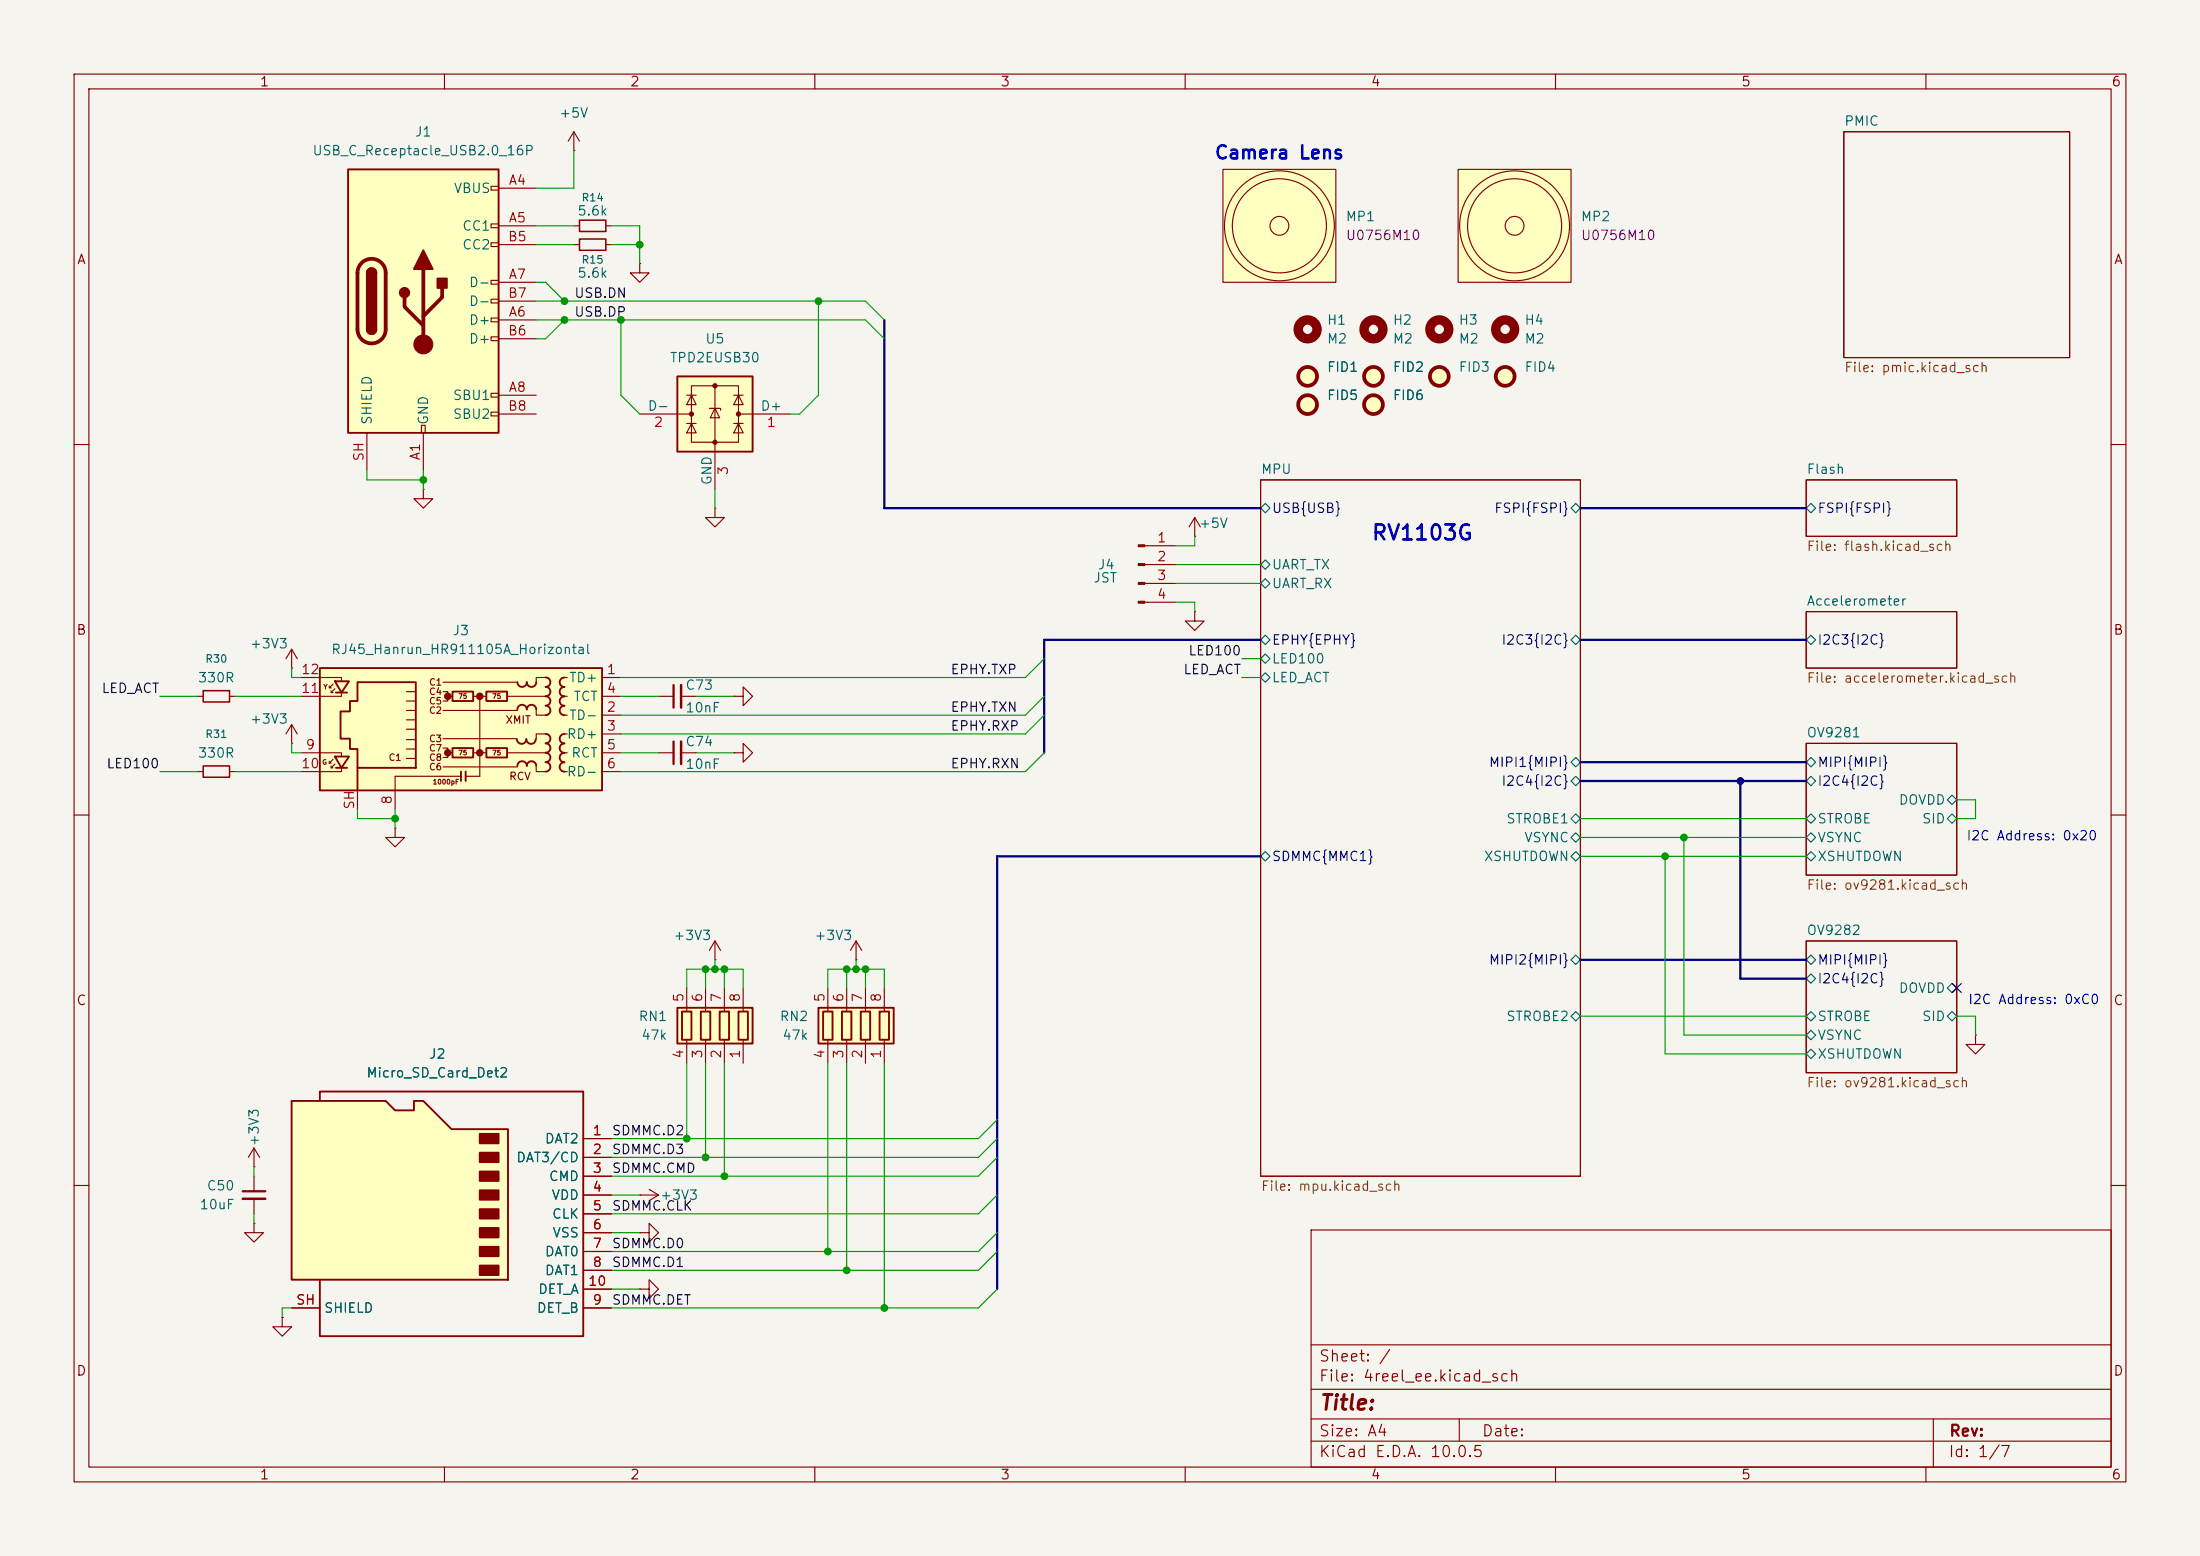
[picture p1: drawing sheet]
<svg xmlns="http://www.w3.org/2000/svg" width="297mm" height="210mm" viewBox="0 0 297 210" stroke-linecap="round" stroke-linejoin="round" font-family="sans-serif">
<path d="M0 0h297v210h-297z" fill="#f5f4ef" stroke="#f5f4ef" stroke-width=".14"/>
<g fill="none" stroke="#840000" stroke-width=".15">
<path d="M10 10h277v190h-277zM12 12h273v186h-273zM60 10v2M110 10v2M160 10v2M210 10v2M248.9 17.8h30.5v30.5h-30.5zM260 10v2M10 60h2M170.2 64.8h43.2v94h-43.2zM243.8 64.8h20.4v7.6h-20.4zM285 60h2"/>
<path d="M243.8 82.6h20.4v7.6h-20.4zM10 110h2M243.8 100.3h20.4v17.8h-20.4zM285 110h2M243.8 127h20.4v17.8h-20.4zM34.3 157.5h.1M34.3 154.9l-.8 1.3M34.3 154.9l.8 1.3M34.3 154.9v2.6M10 160h2M177 166h108v32h-108zM285 160h2"/>
<path d="M60 198v2M110 198v2M160 198v2M177 194.5h108M177 191.5h108M177 187.5h108M177 181.5h108M197 191.5v3M210 198v2M260 198v2M261 191.5v6.5"/>
</g>
<g fill="none" stroke="#006464" stroke-width=".15">
<path d="M170.2 68.6l.6-.7 .6 .7-.6 .6zM170.2 78.7l.6-.6 .6 .6-.6 .7zM170.2 76.2l.6-.6 .6 .6-.6 .6zM212.1 68.6l.6-.7 .7 .7-.7 .6zM243.8 68.6l.7-.7 .6 .7-.6 .6zM170.2 86.4l.6-.7 .6 .7-.6 .6zM170.2 88.9l.6-.6 .6 .6-.6 .6zM170.2 91.4l.6-.6 .6 .6-.6 .7zM212.1 86.4l.6-.7 .7 .7-.7 .6zM243.8 86.4l.7-.7 .6 .7-.6 .6zM170.2 115.6l.6-.7 .6 .7-.6 .6zM212.1 102.9l.6-.7 .7 .7-.7 .6z"/>
<path d="M212.1 105.4l.6-.6 .7 .6-.7 .6zM212.1 113l.6-.6 .7 .6-.7 .7zM212.1 110.5l.6-.6 .7 .6-.7 .6zM212.1 115.6l.6-.7 .7 .7-.7 .6zM243.8 102.9l.7-.7 .6 .7-.6 .6zM243.8 110.5l.7-.6 .6 .6-.6 .6zM243.8 113l.7-.6 .6 .6-.6 .7zM243.8 115.6l.7-.7 .6 .7-.6 .6zM243.8 105.4l.7-.6 .6 .6-.6 .6zM262.9 110.5l.6-.6 .7 .6-.7 .6zM262.9 108l.6-.7 .7 .7-.7 .6zM212.1 129.5l.6-.6 .7 .6-.7 .7z"/>
<path d="M212.1 137.2l.6-.7 .7 .7-.7 .6zM243.8 129.5l.7-.6 .6 .6-.6 .7zM243.8 137.2l.7-.7 .6 .7-.6 .6zM243.8 139.7l.7-.6 .6 .6-.6 .6zM243.8 132.1l.7-.7 .6 .7-.6 .6zM262.9 137.2l.6-.7 .7 .7-.7 .6zM262.9 133.4l.6-.7 .7 .7-.7 .6zM244.5 141.6l.6 .6-.6 .7-.7-.7z"/>
</g>
<path d="M91.4 50.8h10.2v10.2h-10.2z" fill="#ffffc2"/>
<path d="M91.4 50.8h10.2v10.2h-10.2z" fill="none" stroke="#840000" stroke-width=".25"/>
<g fill="none" stroke="#840000" stroke-width=".15">
<path d="M86.4 55.9h6.9M92.7 53.3h1.3M92.7 57.2h1.3M93.3 52.1h6.4v7.6h-6.4zM93.3 53.3l.7 1.3h-1.3zM93.3 57.2l.7 1.2h-1.3zM95.8 55.1h1.5v.3M96.5 55.1l.7 1.3h-1.3zM96.5 52.1v13.9M99.1 53.3h1.2M99.1 57.2h1.2M99.7 53.3l.6 1.3h-1.2z"/>
<path d="M99.7 57.2l.6 1.2h-1.2zM99.7 55.9h7"/>
</g>
<g fill="#840000" stroke="#840000" stroke-width=".15">
<circle cx="99.7" cy="55.9" r=".28"/>
<circle cx="96.5" cy="52.1" r=".28"/>
<circle cx="96.5" cy="59.7" r=".28"/>
<circle cx="93.3" cy="55.9" r=".28"/>
</g>
<path d="M47 22.9h20.3v35.5h-20.3z" fill="#ffffc2"/>
<g fill="none" stroke="#840000" stroke-width=".15">
<path d="M66.3 25.1h1v.6h-1zM66.3 30.2h1v.5h-1zM66.3 32.8h1v.5h-1zM66.3 37.8h1v.6h-1zM67.3 25.4h5.1M67.3 30.5h5.1M67.3 38.1h5.1M67.3 33h5.1M49.5 58.4v5.1M56.9 57.4h.5v1h-.5zM57.1 58.4v5.1M66.3 40.4h1v.5h-1z"/>
<path d="M66.3 42.9h1v.5h-1zM66.3 45.5h1v.5h-1zM66.3 53.1h1v.5h-1zM66.3 55.6h1v.5h-1zM67.3 43.2h5.1M67.3 53.3h5.1M67.3 45.7h5.1M67.3 40.6h5.1M67.3 55.9h5.1M34.3 158.8v2M34.3 165.1v1.3h1.3l-1.3 1.2-1.3-1.2h1.3M34.3 165.1h.1"/>
<path d="M34.3 161.8v2"/>
</g>
<path d="M47 22.9h20.3v35.5h-20.3zM49.5 36.8a.64 .64 0 0 1 .7-.6 .64 .64 0 0 1 .6 .6M49.5 44.5a.64 .64 0 0 0 .7 .6 .64 .64 0 0 0 .6-.6" fill="none" stroke="#840000" stroke-width=".25"/>
<path d="M48.8 35.5a1.9 1.9 0 0 1 2.1-.4 1.9 1.9 0 0 1 1.2 1.7v7.7a1.91 1.91 0 0 1-1.9 1.8 1.91 1.91 0 0 1-1.9-1.8v-7.7a1.9 1.9 0 0 1 .5-1.3zM57.1 36.3v10.2M59.7 38.9v1.2l-2.6 2.6M54.6 40.1v1.3l2.5 2.5" fill="none" stroke="#840000" stroke-width=".51"/>
<g fill="#840000" stroke="#840000" stroke-width=".25">
<path d="M49.5 36.8h1.3v7.7h-1.3z"/>
<path d="M49.7 36.4a.64 .64 0 0 1 .7-.2 .64 .64 0 0 1 .4 .6h-1.3z"/>
<path d="M49.5 44.5h1.3a.64 .64 0 0 1-.6 .6 .64 .64 0 0 1-.7-.6z"/>
<path d="M57.1 33.8l1.3 2.5h-2.5z"/>
<path d="M59.1 37.6h1.2v1.3h-1.2z"/>
<circle cx="54.6" cy="39.5" r=".63"/>
</g>
<circle cx="57.1" cy="46.5" r="1.27" fill="#840000" stroke="#840000" stroke-width=".15"/>
<path d="M32.8 160.8h3" fill="none" stroke="#840000" stroke-width=".3"/>
<path d="M32.8 161.8h3" fill="none" stroke="#840000" stroke-width=".33"/>
<path d="M91.4 136h10.2v4.8h-10.2z" fill="#ffffc2"/>
<path d="M91.4 136h10.2v4.8h-10.2zM92.1 136.5h1.2v3.8h-1.2zM94.6 136.5h1.3v3.8h-1.3zM97.2 136.5h1.2v3.8h-1.2zM99.7 136.5h1.3v3.8h-1.3z" fill="none" stroke="#840000" stroke-width=".25"/>
<path d="M92.7 133.4v3.1M95.2 133.4v3.1M97.8 133.4v3.1M100.3 133.4v3.1M92.7 140.3v3.2M95.2 140.3v3.2M97.8 140.3v3.2M100.3 140.3v3.2" fill="none" stroke="#840000" stroke-width=".15"/>
<circle cx="176.5" cy="44.4" r="1.27" fill="none" stroke="#840000" stroke-width="1.3"/>
<path d="M165.1 22.9h15.2v15.2h-15.2z" fill="#ffffc2"/>
<g fill="none" stroke="#840000" stroke-width=".15">
<path d="M77.5 17.8l-.8 1.3M77.5 17.8l.7 1.3M77.5 17.8v2.5M77.5 20.3h.1M77.5 30.5h.7M81.8 30.5h.7M165.1 22.9h15.2v15.2h-15.2zM57.1 66v1.3h1.3l-1.3 1.3-1.2-1.3h1.2M57.1 66h.1M26.7 94h.7M31 94h.7M39.4 90.2h.1"/>
<path d="M39.4 87.6l.7 1.3M39.4 87.6l-.8 1.3M39.4 87.6v2.6M96.5 129.5h.1M96.5 127l.8 1.3M96.5 127l-.7 1.3M96.5 127v2.5M266.7 139.7v1.3h1.3l-1.3 1.2-1.3-1.2h1.3M266.7 139.7h.1M86.4 166.4h1.2v-1.3l1.3 1.3-1.3 1.2v-1.2M86.4 166.4h.1M86.4 161.3h.1"/>
<path d="M86.4 161.3h2.5M87.6 160.5l1.3 .8M88.9 161.3l-1.3 .8"/>
<circle cx="172.7" cy="30.5" r="6.3"/>
<circle cx="172.7" cy="30.5" r="7.4"/>
<circle cx="172.7" cy="30.5" r="1.27"/>
</g>
<g fill="none" stroke="#840000" stroke-width="1.3">
<circle cx="185.4" cy="44.4" r="1.27"/>
<circle cx="194.3" cy="44.4" r="1.27"/>
<circle cx="203.2" cy="44.4" r="1.27"/>
</g>
<path d="M78.2 29.7h3.6v1.5h-3.6zM27.4 93.2h3.6v1.5h-3.6z" fill="none" stroke="#840000" stroke-width=".2"/>
<g fill="#ffffc2" stroke="#ffffc2" stroke-width=".14">
<circle cx="176.5" cy="54.6" r="1.27"/>
<circle cx="194.3" cy="50.8" r="1.27"/>
<circle cx="185.4" cy="50.8" r="1.27"/>
<circle cx="185.4" cy="54.6" r="1.27"/>
<circle cx="176.5" cy="50.8" r="1.27"/>
</g>
<g fill="none" stroke="#840000" stroke-width=".51">
<circle cx="176.5" cy="54.6" r="1.27"/>
<circle cx="176.5" cy="50.8" r="1.27"/>
<circle cx="185.4" cy="54.6" r="1.27"/>
<circle cx="185.4" cy="50.8" r="1.27"/>
<circle cx="194.3" cy="50.8" r="1.27"/>
</g>
<path d="M196.8 22.9h15.3v15.2h-15.3z" fill="#ffffc2"/>
<g fill="none" stroke="#840000" stroke-width=".15">
<path d="M196.8 22.9h15.3v15.2h-15.3zM88.9 101.6h2M91.9 101.6h2.1M115.6 129.5h.1M115.6 127l.7 1.3M115.6 127l-.8 1.3M115.6 127v2.5"/>
<circle cx="204.5" cy="30.5" r="6.3"/>
<circle cx="204.5" cy="30.5" r="7.4"/>
<circle cx="204.5" cy="30.5" r="1.27"/>
</g>
<circle cx="203.2" cy="50.8" r="1.27" fill="#ffffc2" stroke="#ffffc2" stroke-width=".14"/>
<circle cx="203.2" cy="50.8" r="1.27" fill="none" stroke="#840000" stroke-width=".51"/>
<path d="M90.9 100.1v3" fill="none" stroke="#840000" stroke-width=".3"/>
<path d="M91.9 100.1v3" fill="none" stroke="#840000" stroke-width=".33"/>
<path d="M110.5 136h10.1v4.8h-10.1z" fill="#ffffc2"/>
<path d="M110.5 136h10.1v4.8h-10.1zM111.1 136.5h1.3v3.8h-1.3zM113.7 136.5h1.2v3.8h-1.2zM116.2 136.5h1.3v3.8h-1.3zM118.7 136.5h1.3v3.8h-1.3z" fill="none" stroke="#840000" stroke-width=".25"/>
<g fill="none" stroke="#840000" stroke-width=".15">
<path d="M154.5 73.7h4.2M154.5 76.2h4.2M154.5 78.7h4.2M39.4 97.8l.7 1.3M39.4 97.8l-.8 1.3M39.4 97.8v2.5M88.9 94h2M91.9 94h2.1M99.1 94h1.2v1.3l1.3-1.3-1.3-1.3v1.3M99.1 94h.1M154.5 81.3h4.2M161.3 82.6v1.2h1.3l-1.3 1.3-1.3-1.3h1.3"/>
<path d="M161.3 82.6h.1M26.7 104.1h.7M31 104.1h.7M39.4 100.3h.1M111.8 133.4v3.1M114.3 133.4v3.1M116.8 133.4v3.1M119.4 133.4v3.1M111.8 140.3v3.2M114.3 140.3v3.2M116.8 140.3v3.2M119.4 140.3v3.2"/>
<path d="M38.1 177.8v1.3h1.3l-1.3 1.2-1.3-1.2h1.3M38.1 177.8h.1"/>
</g>
<g fill="#840000" stroke="#840000" stroke-width=".15">
<path d="M153.7 73.5h.8v.3h-.8z"/>
<path d="M153.7 76.1h.8v.2h-.8z"/>
<path d="M153.7 78.6h.8v.3h-.8z"/>
<path d="M153.7 81.2h.8v.2h-.8z"/>
</g>
<path d="M27.4 103.4h3.6v1.5h-3.6z" fill="none" stroke="#840000" stroke-width=".2"/>
<path d="M90.9 92.5v3" fill="none" stroke="#840000" stroke-width=".3"/>
<path d="M91.9 92.5v3" fill="none" stroke="#840000" stroke-width=".33"/>
<path d="M39.4 148.6h12.7l1.2 1.3h2.6v-1.3h1.2l3.9 3.8h7.6v20.3h-29.2z" fill="#ffffc2"/>
<path d="M39.4 148.6h12.7l1.2 1.3h2.6v-1.3h1.2l3.9 3.8h7.6v20.3h-29.2zM43.2 148.6v-1.3h35.5v33h-35.5v-7.6" fill="none" stroke="#840000" stroke-width=".25"/>
<g fill="#840000" stroke="#840000" stroke-width=".25">
<path d="M64.8 153h2.5v1.3h-2.5z"/>
<path d="M64.8 155.6h2.5v1.2h-2.5z"/>
<path d="M64.8 158.1h2.5v1.3h-2.5z"/>
<path d="M64.8 160.7h2.5v1.2h-2.5z"/>
<path d="M64.8 163.2h2.5v1.3h-2.5z"/>
<path d="M64.8 165.7h2.5v1.3h-2.5z"/>
<path d="M64.8 168.3h2.5v1.2h-2.5z"/>
<path d="M64.8 170.8h2.5v1.3h-2.5z"/>
</g>
<g fill="none" stroke="#840000" stroke-width=".15">
<path d="M77.5 33h.7M81.8 33h.7M86.4 35.6v1.2h1.2l-1.2 1.3-1.3-1.3h1.3M86.4 35.6h.1M96.5 68.6v1.3h1.3l-1.3 1.2-1.3-1.2h1.3M96.5 68.6h.1M99.1 101.6h1.2v1.3l1.3-1.3-1.3-1.3v1.3M99.1 101.6h.1M78.7 153.7h3.8M78.7 156.2h3.8M78.7 158.8h3.8M39.4 176.5h3.8"/>
<path d="M78.7 161.3h3.8M78.7 163.8h3.8M78.7 166.4h3.8M78.7 168.9h3.8M78.7 171.5h3.8M78.7 176.5h3.8M78.7 174h3.8"/>
</g>
<path d="M78.2 32.3h3.6v1.5h-3.6z" fill="none" stroke="#840000" stroke-width=".2"/>
<path d="M43.2 90.2h38.1v16.5h-38.1z" fill="#ffffc2"/>
<g fill="#840000" stroke="#840000" stroke-width=".51">
<circle cx="64.8" cy="94" r=".25"/>
<circle cx="64.8" cy="101.6" r=".25"/>
<circle cx="60.5" cy="94" r=".25"/>
<circle cx="60.5" cy="101.6" r=".25"/>
</g>
<g fill="none" stroke="#840000" stroke-width=".15">
<path d="M161.3 72.4h.1M161.3 69.9l-.8 1.2M161.3 69.9l.8 1.2M161.3 69.9v2.5M40.6 91.4h5.5v.5M44.4 92.6v.2M44.7 93.2v.3M45 92.3l-.6 .5h.3M45.2 93l-.5 .5h.3M46.1 93.5v.5h-5.5M54.9 95.9h1.2M54.9 97.2h1.2"/>
<path d="M54.9 98.4h1.2M54.9 99.8h1.2M54.9 93.3h1.2M54.9 94.6h1.2M59.8 93.3h.7v1.3h-.7M59.8 92.1h10M59.8 95.9h10M59.8 99.7h9.9M60.5 94h.5M63.9 94h1.8M64.8 94v10.8h-1.9M68.5 94h5.2"/>
<path d="M72.4 95.9v.6h1.3M73.7 91.4h-1.3v.7M73.7 99.1h-1.3v.6M76.2 94h.4M76.2 91.4h.4M76.2 96.5h.4M76.2 99.1h.4M81.3 94h2.5M81.3 91.4h2.5M81.3 96.5h2.5M81.3 99.1h2.5M40.6 101.6h5.5v.5"/>
<path d="M44.4 102.7v.3M44.7 103.4v.2M45 102.5l-.6 .5h.3M45.2 103.1l-.5 .5h.3M46.1 103.6v.5h-5.5M48.3 106.7v2.5M53.3 111.8v1.2h-1.2l1.2 1.3 1.3-1.3h-1.3M53.3 111.8h.1M54.9 101.1h1.2M54.9 102.4h1.2M59.8 101h.7v1.2h-.7M59.8 103.5h10"/>
<path d="M60.5 101.6h.5M62.2 104.8h-8.9v4.4M63.9 101.6h1.8M68.6 101.6h5.1M72.4 103.5v.6h1.3M76.2 101.6h.4M76.2 104.1h.4M81.3 101.6h2.5M81.3 104.1h2.5M78.7 153.7h3.8M78.7 156.2h3.8M78.7 158.8h3.8"/>
<path d="M38.1 177.8h.1M39.4 176.5h3.8M78.7 161.3h3.8M78.7 163.8h3.8M78.7 166.4h3.8M78.7 168.9h3.8M78.7 171.5h3.8M78.7 176.5h3.8M78.7 174h3.8M86.4 174h1.2v-1.3l1.3 1.3-1.3 1.3v-1.3M86.4 174h.1"/>
</g>
<g fill="none" stroke="#840000" stroke-width=".25">
<path d="M43.2 90.2h38.1v16.5h-38.1zM45.2 91.9h1.9l-1 1.6zM45.3 93.5h1.6M48.3 92.1h7.8v11.5h-7.8v-2.5h-1.1v-1.4h-1.2v-3.7h1.2v-1.4h1.1zM61.1 93.3h2.8v1.3h-2.8zM65.7 93.3h2.8v1.3h-2.8zM69.8 99.8a.64 .64 0 0 0 .6 .6 .64 .64 0 0 0 .7-.6 .64 .64 0 0 0 .6 .6 .64 .64 0 0 0 .6-.6M69.8 92.1a.64 .64 0 0 0 .7 .6 .64 .64 0 0 0 .6-.6 .64 .64 0 0 0 .7 .6 .64 .64 0 0 0 .6-.6M69.8 95.8a.64 .64 0 0 1 .7-.7 .64 .64 0 0 1 .6 .7 .64 .64 0 0 1 .7-.7 .64 .64 0 0 1 .6 .7M73.7 91.4a.64 .64 0 0 1 .6 .7 .64 .64 0 0 1-.6 .6 .64 .64 0 0 1 .6 .6 .64 .64 0 0 1-.6 .7M73.7 94a.64 .64 0 0 1 .6 .6 .64 .64 0 0 1-.6 .7 .64 .64 0 0 1 .6 .6 .64 .64 0 0 1-.6 .6M73.7 99.1a.64 .64 0 0 1 .6 .6 .64 .64 0 0 1-.6 .6"/>
<path d="M76.2 91.4a.64 .64 0 0 0-.6 .7 .64 .64 0 0 0 .6 .6 .64 .64 0 0 0-.6 .7 .64 .64 0 0 0 .6 .6 .64 .64 0 0 0-.6 .6 .64 .64 0 0 0 .6 .7 .64 .64 0 0 0-.6 .6 .64 .64 0 0 0 .6 .6M76.2 99.1a.64 .64 0 0 0-.6 .6 .64 .64 0 0 0 .6 .6 .64 .64 0 0 0-.6 .7 .64 .64 0 0 0 .6 .6M45.2 102.1h1.9l-1 1.5zM45.3 103.6h1.6M48.3 103.6v3.1M61.1 101h2.8v1.2h-2.8zM62.2 104.1v1.3M62.9 104.1v1.3M65.7 101h2.8v1.2h-2.8zM69.8 103.4a.64 .64 0 0 1 .7-.7 .64 .64 0 0 1 .6 .7 .64 .64 0 0 1 .7-.7 .64 .64 0 0 1 .6 .7M73.7 100.3a.64 .64 0 0 1 .6 .7 .64 .64 0 0 1-.6 .6 .64 .64 0 0 1 .6 .6 .64 .64 0 0 1-.6 .7 .64 .64 0 0 1 .6 .6 .64 .64 0 0 1-.6 .6M76.2 101.6a.64 .64 0 0 0-.6 .6 .64 .64 0 0 0 .6 .7 .64 .64 0 0 0-.6 .6 .64 .64 0 0 0 .6 .6"/>
</g>
<path d="M119.4 43.2v25.4h50.8M213.4 68.6h30.4M170.2 86.4h-29.2v15.2M213.4 86.4h30.4M170.2 115.6h-35.6v58.4M213.4 102.9h30.4M213.4 105.4h30.4M234.9 105.4v26.7h8.9M213.4 129.5h30.4" fill="none" stroke="#000084" stroke-width=".3"/>
<g fill="none" stroke="#009600" stroke-width=".15">
<path d="M72.4 33h5.1M72.4 30.5h5.1M72.4 38.1h1.3l2.5 2.5M77.5 20.3v5.1h-5.1M82.5 30.5h3.9v5.1M82.5 33h3.9M72.4 40.6h44.4l2.6 2.6M72.4 43.2h44.4l2.6 2.5M76.2 43.2l-2.5 2.5h-1.3M83.8 43.2v10.1l2.6 2.6M110.5 40.6v12.7l-2.6 2.6h-1.2M49.5 63.5v1.3h7.6"/>
<path d="M57.1 63.5v2.5M96.5 66v2.6M158.7 78.7h11.5M158.7 76.2h11.5M161.3 72.4v1.3h-2.6M21.6 94h5.1M31.7 94h8.9M39.4 90.2v1.2h1.2M83.8 94h5.1M94 94h5.1M141 94l-2.6 2.5h-54.6M141 96.5l-2.6 2.6h-54.6"/>
<path d="M141 88.9l-2.6 2.5h-54.6M158.7 81.3h2.6v1.3M167.6 91.4h2.6M167.6 88.9h2.6M21.6 104.1h5.1M31.7 104.1h8.9M39.4 100.3v1.3h1.2M48.3 109.2v1.3h5M53.3 109.2v2.6M83.8 101.6h5.1M94 101.6h5.1M141 101.6l-2.6 2.5h-54.6"/>
<path d="M213.4 110.5h30.4M213.4 113h30.4M213.4 115.6h30.4M224.8 115.6v26.6h19M227.3 113v26.7h16.5M264.2 108h2.5v2.5h-2.5M92.7 133.4v-2.6h7.6v2.6M95.2 130.8v2.6M96.5 129.5v1.3M97.8 130.8v2.6M111.8 133.4v-2.6h7.6v2.6M114.3 130.8v2.6"/>
<path d="M115.6 129.5v1.3M116.8 130.8v2.6M213.4 137.2h30.4M264.2 137.2h2.5v2.5M34.3 157.5v1.3M92.7 143.5v10.2M95.2 143.5v12.7M97.8 143.5v15.3M111.8 143.5v25.4M114.3 143.5v28M119.4 143.5v33M134.6 151.1l-2.5 2.6h-49.6"/>
<path d="M134.6 156.2l-2.5 2.6h-49.6M134.6 153.7l-2.5 2.5h-49.6M34.3 163.8v1.3M39.4 176.5h-1.3v1.3M82.5 166.4h3.9M82.5 174h3.9M82.5 161.3h3.9M134.6 166.4l-2.5 2.5h-49.6M134.6 168.9l-2.5 2.6h-49.6M134.6 174l-2.5 2.5h-49.6M134.6 161.3l-2.5 2.5h-49.6"/>
</g>
<path d="M263.6 132.7l1.2 1.3M264.8 132.7l-1.2 1.3" fill="none" stroke="#000084" stroke-width=".15"/>
<g fill="#009600" stroke="#009600" stroke-width=".14">
<circle cx="53.3" cy="110.5" r=".46"/>
<circle cx="57.1" cy="64.8" r=".46"/>
<circle cx="114.3" cy="130.8" r=".46"/>
<circle cx="115.6" cy="130.8" r=".46"/>
<circle cx="227.3" cy="113" r=".46"/>
<circle cx="224.8" cy="115.6" r=".46"/>
<circle cx="95.2" cy="156.2" r=".46"/>
<circle cx="92.7" cy="153.7" r=".46"/>
<circle cx="116.8" cy="130.8" r=".46"/>
<circle cx="110.5" cy="40.6" r=".46"/>
<circle cx="86.4" cy="33" r=".46"/>
<circle cx="76.2" cy="43.2" r=".46"/>
<circle cx="76.2" cy="40.6" r=".46"/>
<circle cx="83.8" cy="43.2" r=".46"/>
<circle cx="96.5" cy="130.8" r=".46"/>
<circle cx="97.8" cy="130.8" r=".46"/>
<circle cx="114.3" cy="171.5" r=".46"/>
<circle cx="119.4" cy="176.5" r=".46"/>
<circle cx="111.8" cy="168.9" r=".46"/>
<circle cx="95.2" cy="130.8" r=".46"/>
<circle cx="97.8" cy="158.8" r=".46"/>
</g>
<circle cx="234.9" cy="105.4" r=".46" fill="#000084" stroke="#000084" stroke-width=".14"/>
<text font-size="2" fill="#0000c2" x="185" y="73.4">RV1103G</text>
<text font-size="2" fill="#840000" x="178" y="190.8">Title:</text>
<text font-size="1.8" fill="#0000c2" x="163.9" y="21.9">Camera Lens</text>
<g font-size="1.5" fill="#840000">
<text x="178" y="184.1">Sheet: /</text>
<text x="178" y="186.8">File: 4reel_ee.kicad_sch</text>
<text x="178" y="197">KiCad E.D.A. 10.0.5</text>
<text x="178" y="194.2">Size: A4</text>
<text x="200" y="194.2">Date:</text>
<text x="263" y="197">Id: 1/7</text>
<text x="263" y="194.2">Rev:</text>
</g>
<g font-size="1.3" fill="#840000">
<text x="35" y="12">1</text>
<text x="85" y="12">2</text>
<text x="135" y="12">3</text>
<text x="185" y="12">4</text>
<text x="235" y="12">5</text>
<text x="285" y="12">6</text>
<text x="10.3" y="36">A</text>
<text x="285.3" y="36">A</text>
<text x="10.2" y="86">B</text>
<text x="285.2" y="86">B</text>
<text x="10.2" y="136">C</text>
<text x="285.2" y="136">C</text>
<text x="10.2" y="186">D</text>
<text x="285.2" y="186">D</text>
<text x="35" y="200">1</text>
<text x="85" y="200">2</text>
<text x="135" y="200">3</text>
<text x="185" y="200">4</text>
<text x="235" y="200">5</text>
<text x="285" y="200">6</text>
</g>
<g font-size="1.3" fill="#006464">
<text x="75.4" y="16.2">+5V</text>
<text x="248.9" y="17.3">PMIC</text>
<text x="42.1" y="21.3">USB_C_Receptacle_USB2.0_16P</text>
<text x="55.9" y="18.7">J1</text>
<text x="61.2" y="26.4">VBUS</text>
<text x="77.9" y="29.4">5.6k</text>
<text x="62.3" y="31.4">CC1</text>
<text x="62.3" y="34">CC2</text>
<text x="181.6" y="30.2">MP1</text>
<text x="213.3" y="30.2">MP2</text>
<text x="63.2" y="39.1">D-</text>
<text x="63.2" y="41.6">D-</text>
<text x="77.9" y="37.8">5.6k</text>
<text x="63.2" y="44.1">D+</text>
<text x="63.2" y="46.7">D+</text>
<text x="95.1" y="46.7">U5</text>
<text x="179.1" y="44.1">H1</text>
<text x="179.1" y="46.7">M2</text>
<text x="187.9" y="44.1">H2</text>
<text x="187.9" y="46.7">M2</text>
<text x="196.8" y="44.1">H3</text>
<text x="196.8" y="46.7">M2</text>
<text x="205.7" y="44.1">H4</text>
<text x="205.7" y="46.7">M2</text>
<text x="90.3" y="49.2">TPD2EUSB30</text>
<text x="179.1" y="50.5">FID1</text>
<text x="187.9" y="50.5">FID2</text>
<text x="196.8" y="50.5">FID3</text>
<text x="205.7" y="50.5">FID4</text>
<text x="50.5" y="57.4" transform="rotate(-90 50.5 57.4)">SHIELD</text>
<text x="58.1" y="57.4" transform="rotate(-90 58.1 57.4)">GND</text>
<text x="61" y="54.3">SBU1</text>
<text x="61" y="56.8">SBU2</text>
<text x="87.4" y="55.7">D-</text>
<text x="102.6" y="55.7">D+</text>
<text x="179.1" y="54.3">FID5</text>
<text x="187.9" y="54.3">FID6</text>
<text x="96.4" y="65.6" transform="rotate(-90 96.4 65.6)">GND</text>
<text x="170.2" y="64.3">MPU</text>
<text x="243.8" y="64.3">Flash</text>
<text x="161.8" y="71.6">+5V</text>
<text x="148.1" y="77.2">J4</text>
<text x="171.6" y="77.2">UART_TX</text>
<text x="147.5" y="78.9">JST</text>
<text x="171.6" y="79.7">UART_RX</text>
<text x="243.8" y="82.1">Accelerometer</text>
<text x="33.7" y="87.8">+3V3</text>
<text x="44.6" y="88.6">RJ45_Hanrun_HR911105A_Horizontal</text>
<text x="61" y="86.1">J3</text>
<text x="171.6" y="89.9">LED100</text>
<text x="26.6" y="92.4">330R</text>
<text x="76.7" y="92.4">TD+</text>
<text x="77.3" y="94.9">TCT</text>
<text x="92.4" y="93.4">C73</text>
<text x="171.6" y="92.4">LED_ACT</text>
<text x="33.7" y="98">+3V3</text>
<text x="76.4" y="100">RD+</text>
<text x="76.7" y="97.5">TD-</text>
<text x="92.4" y="101">C74</text>
<text x="92.4" y="96.5">10nF</text>
<text x="243.8" y="99.8">OV9281</text>
<text x="26.6" y="102.6">330R</text>
<text x="76.4" y="105.1">RD-</text>
<text x="77" y="102.6">RCT</text>
<text x="92.4" y="104.1">10nF</text>
<text x="203.3" y="111.5">STROBE1</text>
<text x="205.7" y="114">VSYNC</text>
<text x="245.3" y="111.5">STROBE</text>
<text x="245.3" y="114">VSYNC</text>
<text x="256.2" y="108.9">DOVDD</text>
<text x="259.4" y="111.5">SID</text>
<text x="200.2" y="116.5">XSHUTDOWN</text>
<text x="245.3" y="116.5">XSHUTDOWN</text>
<text x="90.8" y="127.2">+3V3</text>
<text x="109.9" y="127.2">+3V3</text>
<text x="243.8" y="126.5">OV9282</text>
<text x="256.2" y="134.3">DOVDD</text>
<text x="57.8" y="143.2">J2</text>
<text x="86.1" y="138.1">RN1</text>
<text x="86.5" y="140.7">47k</text>
<text x="105.2" y="138.1">RN2</text>
<text x="105.5" y="140.7">47k</text>
<text x="203.3" y="138.1">STROBE2</text>
<text x="245.3" y="138.1">STROBE</text>
<text x="245.3" y="140.7">VSYNC</text>
<text x="245.3" y="143.2">XSHUTDOWN</text>
<text x="259.4" y="138.1">SID</text>
<text x="49.4" y="145.7">Micro_SD_Card_Det2</text>
<text x="35.3" y="154.8" transform="rotate(-90 35.3 154.8)">+3V3</text>
<text x="73.5" y="154.6">DAT2</text>
<text x="27.8" y="161">C50</text>
<text x="69.6" y="157.2">DAT3/CD</text>
<text x="74" y="159.7">CMD</text>
<text x="26.9" y="163.5">10uF</text>
<text x="74.4" y="162.3">VDD</text>
<text x="74.4" y="164.8">CLK</text>
<text x="74.5" y="167.3">VSS</text>
<text x="89" y="162.3">+3V3</text>
<text x="73.5" y="169.9">DAT0</text>
<text x="73.5" y="172.4">DAT1</text>
<text x="43.7" y="177.5">SHIELD</text>
<text x="72.4" y="177.5">DET_B</text>
<text x="72.6" y="175">DET_A</text>
</g>
<g font-size="1.3" fill="#a90000">
<text x="68.6" y="25.3">A4</text>
<text x="68.5" y="32.9">B5</text>
<text x="68.6" y="30.3">A5</text>
<text x="68.5" y="40.5">B7</text>
<text x="68.6" y="38">A7</text>
<text x="68.5" y="45.6">B6</text>
<text x="68.6" y="43">A6</text>
<text x="68.6" y="53.2">A8</text>
<text x="68.5" y="55.7">B8</text>
<text x="88.2" y="57.9">2</text>
<text x="103.4" y="57.9">1</text>
<text x="49.4" y="62.4" transform="rotate(-90 49.4 62.4)">SH</text>
<text x="57" y="62.2" transform="rotate(-90 57 62.2)">A1</text>
<text x="98.6" y="64.2" transform="rotate(-90 98.6 64.2)">3</text>
<text x="156.1" y="73.5">1</text>
<text x="156.1" y="76.1">2</text>
<text x="156.1" y="78.6">3</text>
<text x="156.1" y="81.1">4</text>
<text x="40.6" y="93.8">11</text>
<text x="40.6" y="91.3">12</text>
<text x="81.8" y="91.3">1</text>
<text x="81.8" y="93.8">4</text>
<text x="41.2" y="101.5">9</text>
<text x="81.8" y="96.4">2</text>
<text x="81.8" y="98.9">3</text>
<text x="81.8" y="101.5">5</text>
<text x="40.6" y="104">10</text>
<text x="81.8" y="104">6</text>
<text x="48.1" y="109.3" transform="rotate(-90 48.1 109.3)">SH</text>
<text x="53.2" y="108.7" transform="rotate(-90 53.2 108.7)">8</text>
<text x="92.6" y="135.4" transform="rotate(-90 92.6 135.4)">5</text>
<text x="95.1" y="135.4" transform="rotate(-90 95.1 135.4)">6</text>
<text x="97.7" y="135.4" transform="rotate(-90 97.7 135.4)">7</text>
<text x="100.2" y="135.4" transform="rotate(-90 100.2 135.4)">8</text>
<text x="111.6" y="135.4" transform="rotate(-90 111.6 135.4)">5</text>
<text x="114.2" y="135.4" transform="rotate(-90 114.2 135.4)">6</text>
<text x="116.7" y="135.4" transform="rotate(-90 116.7 135.4)">7</text>
<text x="119.2" y="135.4" transform="rotate(-90 119.2 135.4)">8</text>
<text x="92.6" y="143" transform="rotate(-90 92.6 143)">4</text>
<text x="95.1" y="143" transform="rotate(-90 95.1 143)">3</text>
<text x="97.7" y="143" transform="rotate(-90 97.7 143)">2</text>
<text x="100.2" y="143" transform="rotate(-90 100.2 143)">1</text>
<text x="111.6" y="143" transform="rotate(-90 111.6 143)">4</text>
<text x="114.2" y="143" transform="rotate(-90 114.2 143)">3</text>
<text x="116.7" y="143" transform="rotate(-90 116.7 143)">2</text>
<text x="119.2" y="143" transform="rotate(-90 119.2 143)">1</text>
<text x="79.9" y="153.5">1</text>
<text x="79.9" y="156.1">2</text>
<text x="79.9" y="158.6">3</text>
<text x="79.9" y="161.2">4</text>
<text x="79.9" y="163.7">5</text>
<text x="79.9" y="166.2">6</text>
<text x="79.3" y="173.9">10</text>
<text x="79.9" y="168.8">7</text>
<text x="79.9" y="171.3">8</text>
<text x="39.9" y="176.4">SH</text>
<text x="79.9" y="176.4">9</text>
</g>
<g font-size="1.3" fill="#840084">
<text x="181.6" y="32.7">U0756M10</text>
<text x="213.3" y="32.7">U0756M10</text>
</g>
<g font-size="1.3" fill="#0f0f0f">
<text x="77.4" y="40.5">USB.DN</text>
<text x="77.4" y="43.1">USB.DP</text>
<text x="160.3" y="88.8">LED100</text>
<text x="13.6" y="93.9">LED_ACT</text>
<text x="128.2" y="91.3">EPHY.TXP</text>
<text x="159.7" y="91.3">LED_ACT</text>
<text x="128.2" y="96.4">EPHY.TXN</text>
<text x="128.2" y="98.9">EPHY.RXP</text>
<text x="14.3" y="104">LED100</text>
<text x="128.2" y="104">EPHY.RXN</text>
<text x="82.5" y="153.5">SDMMC.D2</text>
<text x="82.5" y="158.6">SDMMC.CMD</text>
<text x="82.5" y="156.1">SDMMC.D3</text>
<text x="82.5" y="163.7">SDMMC.CLK</text>
<text x="82.5" y="171.3">SDMMC.D1</text>
<text x="82.5" y="168.8">SDMMC.D0</text>
<text x="82.5" y="176.4">SDMMC.DET</text>
</g>
<g font-size="1.3" fill="#725600">
<text x="248.9" y="50.6">File: pmic.kicad_sch</text>
<text x="243.8" y="74.7">File: flash.kicad_sch</text>
<text x="243.8" y="92.5">File: accelerometer.kicad_sch</text>
<text x="243.8" y="120.4">File: ov9281.kicad_sch</text>
<text x="243.8" y="147.1">File: ov9281.kicad_sch</text>
<text x="170.2" y="161">File: mpu.kicad_sch</text>
</g>
<g font-size="1.3" fill="#000084">
<text x="171.6" y="69.5">USB{USB}</text>
<text x="201.6" y="69.5">FSPI{FSPI}</text>
<text x="245.3" y="69.5">FSPI{FSPI}</text>
<text x="171.6" y="87.3">EPHY{EPHY}</text>
<text x="202.6" y="87.3">I2C3{I2C}</text>
<text x="245.3" y="87.3">I2C3{I2C}</text>
<text x="200.9" y="103.8">MIPI1{MIPI}</text>
<text x="202.6" y="106.4">I2C4{I2C}</text>
<text x="245.3" y="103.8">MIPI{MIPI}</text>
<text x="245.3" y="106.4">I2C4{I2C}</text>
<text x="171.6" y="116.5">SDMMC{MMC1}</text>
<text x="200.9" y="130.5">MIPI2{MIPI}</text>
<text x="245.3" y="130.5">MIPI{MIPI}</text>
<text x="245.3" y="133">I2C4{I2C}</text>
</g>
<g font-size="1.3" fill="#0000c2">
<text x="265.4" y="113.7">I2C Address: 0x20</text>
<text x="265.6" y="135.8">I2C Address: 0xC0</text>
</g>
<g font-size="1" fill="#006464">
<text x="78.4" y="27.4">R14</text>
<text x="78.4" y="35.8">R15</text>
<text x="27.6" y="89.7">R30</text>
<text x="27.6" y="99.8">R31</text>
</g>
<g font-size="1" fill="#840000">
<text x="68.2" y="97.9">XMIT</text>
<text x="68.7" y="105.5">RCV</text>
</g>
<g font-size=".9" fill="#840000">
<text x="57.8" y="92.7">C1</text>
<text x="57.8" y="94">C4</text>
<text x="57.8" y="95.3">C5</text>
<text x="57.8" y="96.6">C2</text>
<text x="57.8" y="100.4">C3</text>
<text x="57.8" y="101.6">C7</text>
<text x="52.4" y="102.9">C1</text>
<text x="57.8" y="102.9">C8</text>
<text x="57.8" y="104.2">C6</text>
</g>
<g font-size=".6" fill="#840000">
<text x="43.6" y="93.2">Y</text>
<text x="61.8" y="94.5">75</text>
<text x="66.4" y="94.5">75</text>
<text x="43.4" y="103.3">G</text>
<text x="58.4" y="106">1000pF</text>
<text x="61.8" y="102.1">75</text>
<text x="66.4" y="102.1">75</text>
</g>
</svg>
